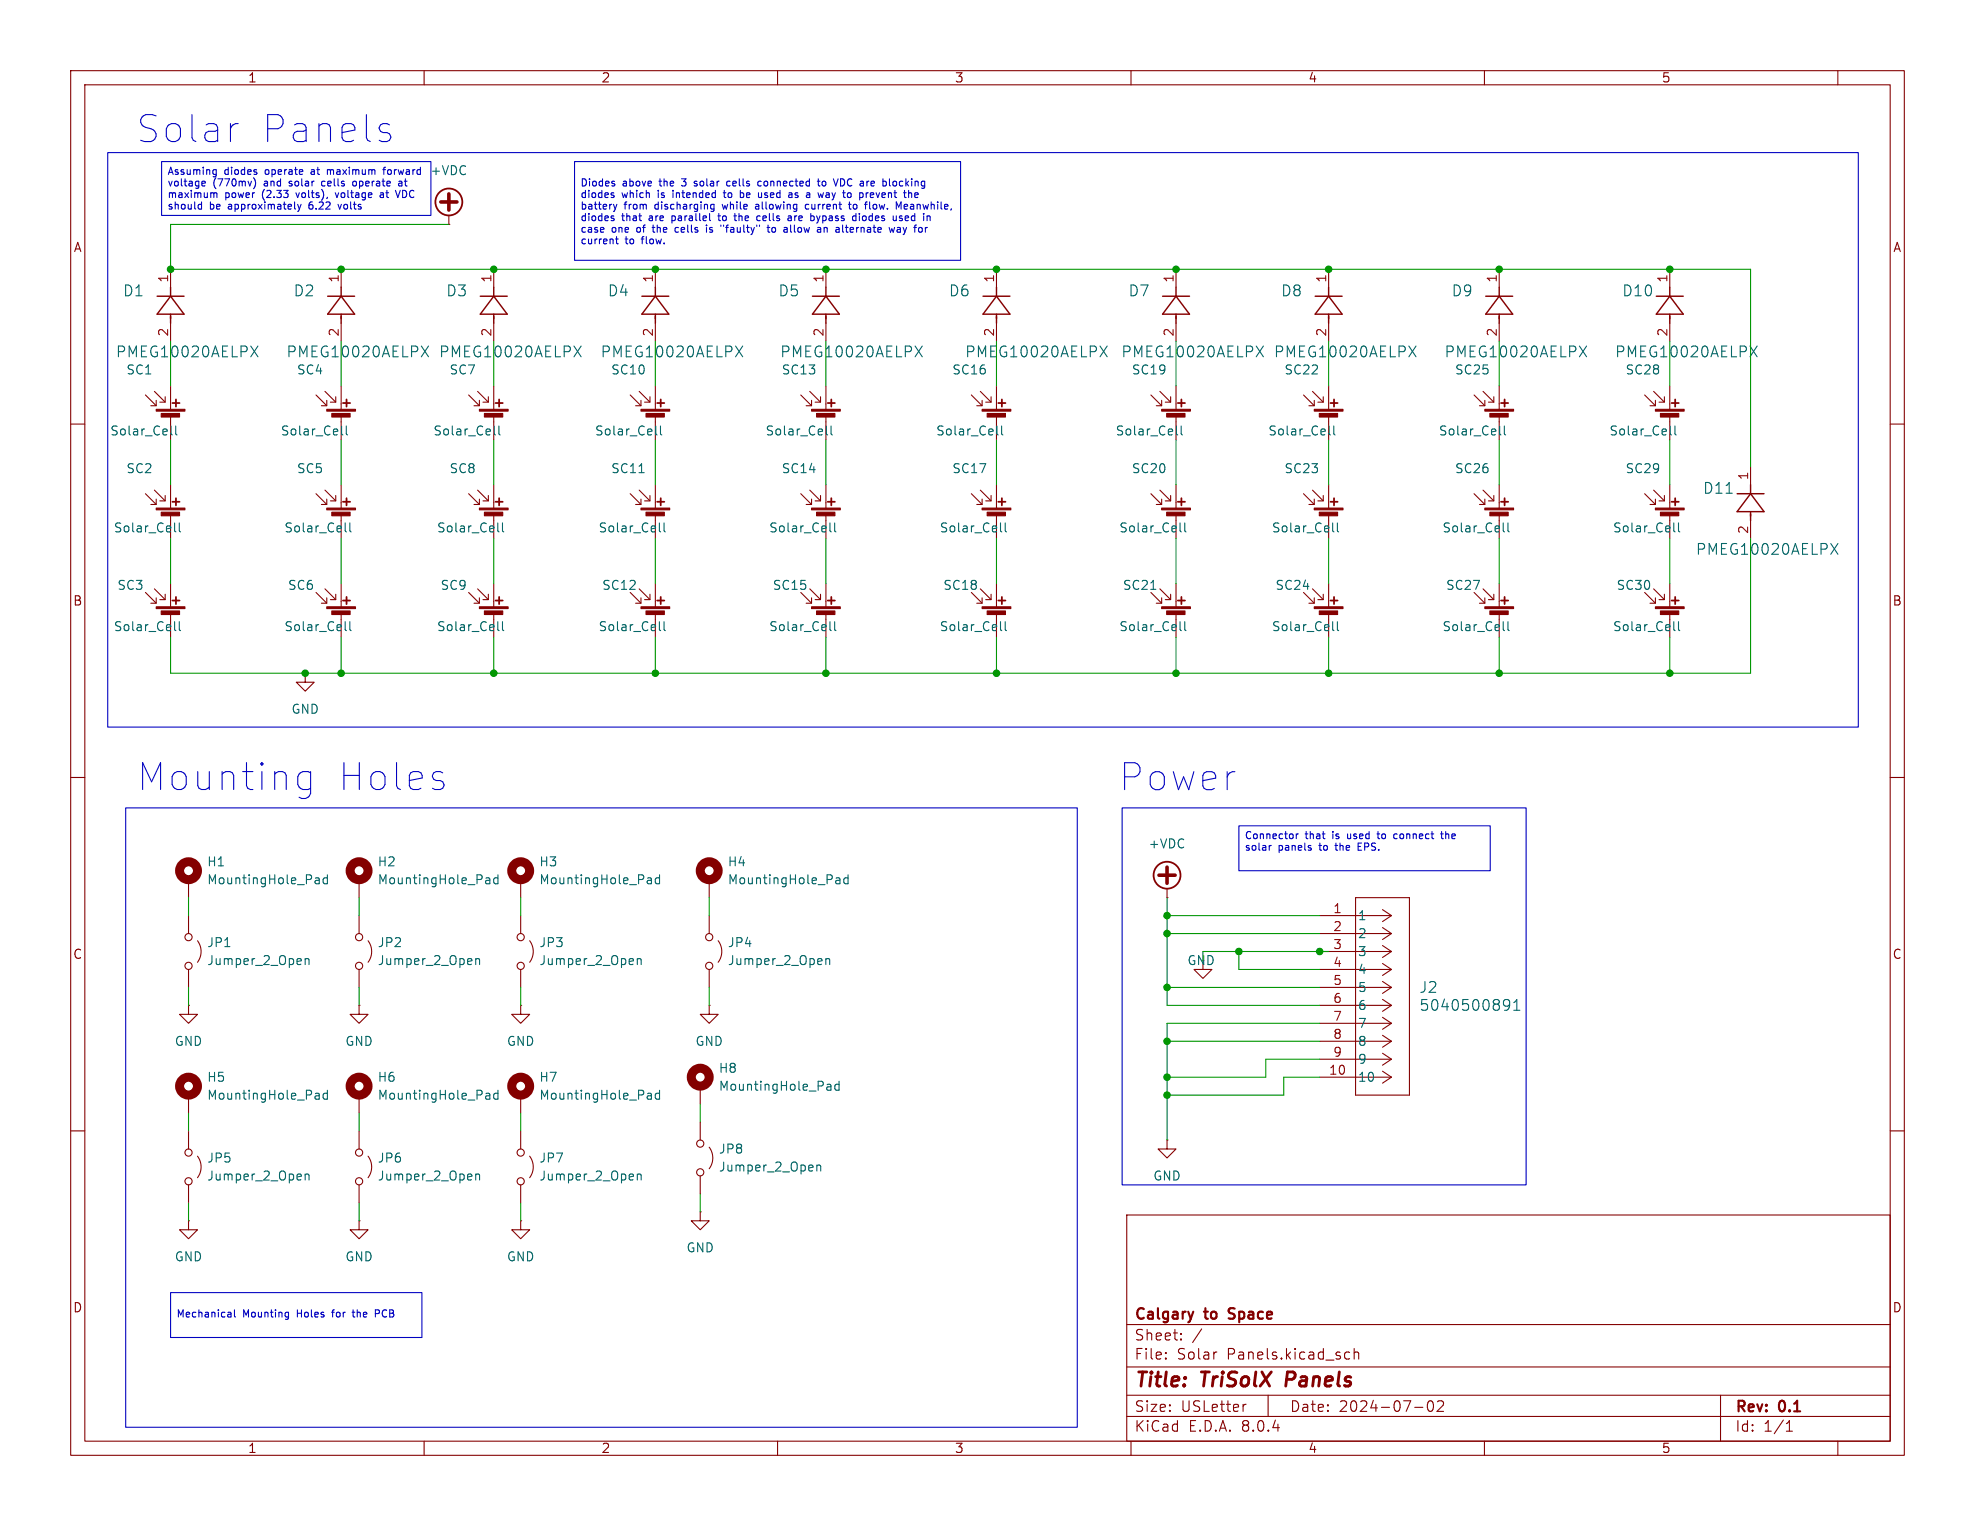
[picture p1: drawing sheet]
<svg xmlns="http://www.w3.org/2000/svg" width="279mm" height="216mm" viewBox="0 0 279 216" stroke-linecap="round" stroke-linejoin="round" font-family="sans-serif">
<g fill="none" stroke="#840000" stroke-width=".15">
<path d="M10 10h259.4v195.9h-259.4zM12 12h255.4v191.9h-255.4zM60 10v2M110 10v2M160 10v2M210 10v2M260 10v2M24.1 38.1v2.5M48.3 38.1v2.5M63.5 31.8h.1M63.5 30.5v1.3M69.8 38.1v2.5"/>
<path d="M92.7 38.1v2.5M116.8 38.1v2.5M141 38.1v2.5M166.4 38.1v2.5M188 38.1v2.5M212.1 38.1v2.5M236.2 38.1v2.5M10 60h2M20.6 55.9l1.5 1.5M21.8 55.4l1.6 1.5M22.1 56.6v.8h-.8M23.4 56.1v.8h-.8"/>
<path d="M24.1 45.7v2.6M24.1 54.6v3.3M24.1 58.9v3.3M44.7 55.9l1.5 1.5M46 55.4l1.5 1.5M46.2 56.6v.8h-.7M47.5 56.1v.8h-.8M48.3 45.7v2.6M48.3 54.6v3.3M48.3 58.9v3.3M66.3 55.9l1.5 1.5M67.6 55.4l1.5 1.5"/>
<path d="M67.8 56.6v.8h-.7M69.1 56.1v.8h-.8M69.8 45.7v2.6M69.8 54.6v3.3M69.8 58.9v3.3M89.2 55.9l1.5 1.5M90.4 55.4l1.5 1.5M90.7 56.6v.8h-.8M91.9 56.1v.8h-.7M92.7 45.7v2.6M92.7 54.6v3.3M92.7 58.9v3.3"/>
<path d="M113.3 55.9l1.5 1.5M114.6 55.4l1.5 1.5M114.8 56.6v.8h-.8M116.1 56.1v.8h-.8M116.8 45.7v2.6M116.8 54.6v3.3M116.8 58.9v3.3M137.4 55.9l1.5 1.5M138.7 55.4l1.5 1.5M138.9 56.6v.8h-.7M140.2 56.1v.8h-.8M141 45.7v2.6"/>
<path d="M141 54.6v3.3M141 58.9v3.3M162.8 55.9l1.5 1.5M164.1 55.4l1.5 1.5M164.3 56.6v.8h-.7M165.6 56.1v.8h-.8M166.4 45.7v2.6M166.4 54.6v3.3M166.4 58.9v3.3M184.4 55.9l1.5 1.5M185.7 55.4l1.5 1.5M185.9 56.6v.8h-.7"/>
<path d="M187.2 56.1v.8h-.8M188 45.7v2.6M188 54.6v3.3M188 58.9v3.3M208.5 55.9l1.6 1.5M209.8 55.4l1.5 1.5M210.1 56.6v.8h-.8M211.3 56.1v.8h-.7M212.1 45.7v2.6M212.1 54.6v3.3M212.1 58.9v3.3M232.7 55.9l1.5 1.5"/>
<path d="M233.9 55.4l1.6 1.5M234.2 56.6v.8h-.8M235.5 56.1v.8h-.8M236.2 45.7v2.6M236.2 54.6v3.3M236.2 58.9v3.3M267.4 60h2M20.6 69.9l1.5 1.5M21.8 69.3l1.6 1.6M22.1 70.6v.8h-.8M23.4 70.1v.8h-.8M24.1 68.6v3.3"/>
<path d="M24.1 72.9v.8M44.7 69.9l1.5 1.5M46 69.3l1.5 1.6M46.2 70.6v.8h-.7M47.5 70.1v.8h-.8M48.3 68.6v3.3M48.3 72.9v.8M66.3 69.9l1.5 1.5M67.6 69.3l1.5 1.6M67.8 70.6v.8h-.7M69.1 70.1v.8h-.8M69.8 68.6v3.3"/>
<path d="M69.8 72.9v.8M89.2 69.9l1.5 1.5M90.4 69.3l1.5 1.6M90.7 70.6v.8h-.8M91.9 70.1v.8h-.7M92.7 68.6v3.3M92.7 72.9v.8M113.3 69.9l1.5 1.5M114.6 69.3l1.5 1.6M114.8 70.6v.8h-.8M116.1 70.1v.8h-.8M116.8 68.6v3.3"/>
<path d="M116.8 72.9v.8M137.4 69.9l1.5 1.5M138.7 69.3l1.5 1.6M138.9 70.6v.8h-.7M140.2 70.1v.8h-.8M141 68.6v3.3M141 72.9v.8M162.8 69.9l1.5 1.5M164.1 69.3l1.5 1.6M164.3 70.6v.8h-.7M165.6 70.1v.8h-.8M166.4 68.6v3.3"/>
<path d="M166.4 72.9v.8M184.4 69.9l1.5 1.5M185.7 69.3l1.5 1.6M185.9 70.6v.8h-.7M187.2 70.1v.8h-.8M188 68.6v3.3M188 72.9v.8M208.5 69.9l1.6 1.5M209.8 69.3l1.5 1.6M210.1 70.6v.8h-.8M211.3 70.1v.8h-.7M212.1 68.6v3.3"/>
<path d="M212.1 72.9v.8M232.7 69.9l1.5 1.5M233.9 69.3l1.6 1.6M234.2 70.6v.8h-.8M235.5 70.1v.8h-.8M236.2 68.6v3.3M236.2 72.9v.8M247.6 66v2.6M247.6 73.7v2.5M20.6 83.8l1.5 1.5M21.8 83.3l1.6 1.5M22.1 84.6v.7h-.8"/>
<path d="M23.4 84.1v.7h-.8M24.1 82.6v3.3M24.1 86.9v.7M43.2 95.3v1.2h1.2l-1.2 1.3-1.3-1.3h1.3M43.2 95.3h.1M44.7 83.8l1.5 1.5M46 83.3l1.5 1.5M46.2 84.6v.7h-.7M47.5 84.1v.7h-.8M48.3 82.6v3.3M48.3 86.9v.7M66.3 83.8l1.5 1.5"/>
<path d="M67.6 83.3l1.5 1.5M67.8 84.6v.7h-.7M69.1 84.1v.7h-.8M69.8 82.6v3.3M69.8 86.9v.7M89.2 83.8l1.5 1.5M90.4 83.3l1.5 1.5M90.7 84.6v.7h-.8M91.9 84.1v.7h-.7M92.7 82.6v3.3M92.7 86.9v.7M113.3 83.8l1.5 1.5"/>
<path d="M114.6 83.3l1.5 1.5M114.8 84.6v.7h-.8M116.1 84.1v.7h-.8M116.8 82.6v3.3M116.8 86.9v.7M137.4 83.8l1.5 1.5M138.7 83.3l1.5 1.5M138.9 84.6v.7h-.7M140.2 84.1v.7h-.8M141 82.6v3.3M141 86.9v.7M162.8 83.8l1.5 1.5"/>
<path d="M164.1 83.3l1.5 1.5M164.3 84.6v.7h-.7M165.6 84.1v.7h-.8M166.4 82.6v3.3M166.4 86.9v.7M184.4 83.8l1.5 1.5M185.7 83.3l1.5 1.5M185.9 84.6v.7h-.7M187.2 84.1v.7h-.8M188 82.6v3.3M188 86.9v.7M208.5 83.8l1.6 1.5"/>
<path d="M209.8 83.3l1.5 1.5M210.1 84.6v.7h-.8M211.3 84.1v.7h-.7M212.1 82.6v3.3M212.1 86.9v.7M232.7 83.8l1.5 1.5M233.9 83.3l1.6 1.5M234.2 84.6v.7h-.8M235.5 84.1v.7h-.8M236.2 82.6v3.3M236.2 86.9v.7M10 110h2"/>
<path d="M267.4 110h2M26.7 124.5v2.5M26.7 129.5v2.6M26.7 137.2v2.5M27.9 133.1a2.54 2.54 0 0 1 0 3M50.8 124.5v2.5M50.8 129.5v2.6M50.8 137.2v2.5M52.1 133.1a2.54 2.54 0 0 1 0 3M73.7 124.5v2.5M73.7 129.5v2.6M73.7 137.2v2.5"/>
<path d="M74.9 133.1a2.54 2.54 0 0 1 0 3M100.3 124.5v2.5M100.3 129.5v2.6M100.3 137.2v2.5M101.6 133.1a2.54 2.54 0 0 1 0 3M165.1 127h.1M165.1 125.7v1.3M170.2 135.9v1.3h1.2l-1.2 1.2-1.3-1.2h1.3M186.7 139.7h10.1M186.7 137.2h10.1M186.7 134.6h10.1M186.7 132.1h10.1"/>
<path d="M186.7 129.5h10.1M191.8 127h7.6v27.9h-7.6zM195.6 138.9l1.2 .8M195.6 136.3l1.2 .9M195.6 133.8l1.2 .8M195.6 131.2l1.2 .9M195.6 128.7l1.2 .8M196.8 139.7l-1.2 .8M196.8 137.2l-1.2 .8M196.8 134.6l-1.2 .9M196.8 132.1l-1.2 .8M196.8 129.5l-1.2 .9"/>
<path d="M10 160h2M26.7 142.2v1.3h1.2l-1.2 1.3-1.3-1.3h1.3M26.7 142.2h.1M26.7 154.9v2.6M50.8 142.2v1.3h1.3l-1.3 1.3-1.3-1.3h1.3M50.8 142.2h.1M50.8 154.9v2.6M73.7 142.2v1.3h1.2l-1.2 1.3-1.3-1.3h1.3M73.7 142.2h.1M73.7 154.9v2.6M99.1 153.7v2.5M99.1 158.8v2.5"/>
<path d="M100.3 142.2v1.3h1.3l-1.3 1.3-1.2-1.3h1.2M100.3 142.2h.1M186.7 152.4h10.1M186.7 149.9h10.1M186.7 147.3h10.1M186.7 144.8h10.1M186.7 142.2h10.1M195.6 151.6l1.2 .8M195.6 149l1.2 .9M195.6 146.5l1.2 .8M195.6 143.9l1.2 .9M195.6 141.4l1.2 .8"/>
<path d="M196.8 152.4l-1.2 .8M196.8 149.9l-1.2 .8M196.8 147.3l-1.2 .9M196.8 144.8l-1.2 .8M196.8 142.2l-1.2 .9M267.4 160h2M26.7 172.7v1.3h1.2l-1.2 1.3-1.3-1.3h1.3M26.7 172.7h.1M26.7 160v2.6M26.7 167.6v2.6M27.9 163.6a2.54 2.54 0 0 1 0 3M50.8 172.7v1.3h1.3l-1.3 1.3-1.3-1.3h1.3"/>
<path d="M50.8 172.7h.1M50.8 160v2.6M50.8 167.6v2.6M52.1 163.6a2.54 2.54 0 0 1 0 3M73.7 172.7v1.3h1.2l-1.2 1.3-1.3-1.3h1.3M73.7 172.7h.1M73.7 160v2.6M73.7 167.6v2.6M74.9 163.6a2.54 2.54 0 0 1 0 3M99.1 171.5v1.2h1.2l-1.2 1.3-1.3-1.3h1.3M99.1 171.5h.1M99.1 166.4v2.5"/>
<path d="M100.3 162.3a2.54 2.54 0 0 1 0 3.1M159.4 171.9h108v32h-108zM165.1 161.3v1.3h1.3l-1.3 1.2-1.3-1.2h1.3M165.1 161.3h.1M159.4 197.4h108M159.4 193.4h108M159.4 187.4h108M164.9 192.1l.1 .1-.1 .1M164.9 192.1v.1v.1M164.9 191.4v.1M164.9 192.1v.2M164.9 191.4h.1l-.1 .1"/>
<path d="M167.1 189.4v.1v.1M167.1 189.4l-.1 .1 .1 .1M167.1 188.7v.1M167.1 189.4v.2M167.1 188.7h-.1l.1 .1M170 188l-1.3 1.9M172 191.3h.1M176.3 198.7l-.3 .1M179.4 197.4v3M190.4 191.4l.1-.1 .4 .1M190.4 192.2l.1 .1 .4-.1M191.6 191.4a.37 .37 0 0 1 .6 .1v.8"/>
<path d="M191.6 190.8v1.5M200.1 199.1h1.2M202.1 198.3a.36 .36 0 0 1 .3-.1 .36 .36 0 0 1 .3 .3 .77 .77 0 0 1-.4 1.2 .91 .91 0 0 1-.2-1.4zM203.4 198.3l.2-.1 .5 .1a.41 .41 0 0 1 0 .5l-.8 .9h.9M243.4 197.4v6.5M60 203.9v2M110 203.9v2M159.4 200.4h108M160 203.9v2M210 203.9v2M252.7 202.5h.9M252.7 201.4l.4-.4v1.5"/>
<path d="M260 203.9v2"/>
<circle cx="26.7" cy="132.6" r=".51"/>
<circle cx="26.7" cy="136.7" r=".51"/>
<circle cx="50.8" cy="132.6" r=".51"/>
<circle cx="50.8" cy="136.7" r=".51"/>
<circle cx="73.7" cy="132.6" r=".51"/>
<circle cx="73.7" cy="136.7" r=".51"/>
<circle cx="100.3" cy="132.6" r=".51"/>
<circle cx="100.3" cy="136.7" r=".51"/>
<circle cx="26.7" cy="163.1" r=".51"/>
<circle cx="26.7" cy="167.1" r=".51"/>
<circle cx="50.8" cy="167.1" r=".51"/>
<circle cx="50.8" cy="163.1" r=".51"/>
<circle cx="73.7" cy="163.1" r=".51"/>
<circle cx="73.7" cy="167.1" r=".51"/>
<circle cx="99.1" cy="165.9" r=".51"/>
<circle cx="99.1" cy="161.8" r=".51"/>
</g>
<path d="M182.1 194.1l-.2 2" fill="none" stroke="#840000" stroke-width=".4"/>
<path d="M168.8 185.6l-.3 1M173.8 186.5l.2 .1M173.9 185.2l-.1 .2 .1 .2" fill="none" stroke="#840000" stroke-width=".3"/>
<g fill="none" stroke="#840000" stroke-width="1.3">
<circle cx="26.7" cy="123.2" r="1.27"/>
<circle cx="50.8" cy="123.2" r="1.27"/>
<circle cx="73.7" cy="123.2" r="1.27"/>
<circle cx="100.3" cy="123.2" r="1.27"/>
<circle cx="26.7" cy="153.7" r="1.27"/>
<circle cx="50.8" cy="153.7" r="1.27"/>
<circle cx="73.7" cy="153.7" r="1.27"/>
<circle cx="99.1" cy="152.4" r="1.27"/>
</g>
<g fill="none" stroke="#006464" stroke-width=".15">
<path d="M35.5 49l1 1.5M36.5 49l-1 1.5M59.6 49l1 1.5M60.6 49l-1 1.5M81.2 49l1 1.5M82.2 49l-1 1.5M104.1 49l1 1.5M105.1 49l-1 1.5M129.5 49l1 1.5M130.5 49l-1 1.5M155.6 49l1 1.5M156.6 49l-1 1.5"/>
<path d="M177.7 49l1 1.5M178.7 49l-1 1.5M199.3 49l1 1.5M200.3 49l-1 1.5M223.4 49l1.1 1.5M224.5 49l-1.1 1.5M247.6 49l1 1.5M248.6 49l-1 1.5M24.2 60.3v1.1l.2 .1M24.7 74v1.1l.2 .2M24.9 60.3v1.1l.1 .1M25.4 74v1.1l.1 .2"/>
<path d="M48.3 60.3v1.1l.2 .1M48.8 74v1.1l.2 .2M49 60.3v1.1l.2 .1M49.5 74v1.1l.2 .2M69.9 60.3v1.1l.2 .1M70.4 74v1.1l.2 .2M70.6 60.3v1.1l.2 .1M71.1 74v1.1l.2 .2M90.4 66.9h.7M92.8 60.3v1.1l.2 .1M93.3 74v1.1l.2 .2M93.4 60.3v1.1l.2 .1"/>
<path d="M93.9 74v1.1l.2 .2M116.9 60.3v1.1l.2 .1M117.4 74v1.1l.2 .2M117.6 60.3v1.1l.1 .1M118.1 74v1.1l.2 .2M141 60.3v1.1l.2 .1M141.5 74v1.1l.2 .2M141.7 60.3v1.1l.2 .1M142.2 74v1.1l.2 .2M166.4 60.3v1.1l.2 .1M166.9 74v1.1l.2 .2M167.1 60.3v1.1l.2 .1"/>
<path d="M167.6 74v1.1l.2 .2M188 60.3v1.1l.2 .1M188.5 74v1.1l.2 .2M188.7 60.3v1.1l.2 .1M189.2 74v1.1l.2 .2M212.2 60.3v1.1l.1 .1M212.7 74v1.1l.1 .2M212.8 60.3v1.1l.2 .1M213.3 74v1.1l.2 .2M236.3 60.3v1.1l.2 .1M236.8 74v1.1l.2 .2M236.9 60.3v1.1l.2 .1"/>
<path d="M237.5 74v1.1l.1 .2M259 76.9l1 1.5M260 76.9l-1 1.5M24.7 88v1l.2 .2M25.4 88v1l.1 .2M48.8 88v1l.2 .2M49.5 88v1l.2 .2M70.4 88v1l.2 .2M71.1 88v1l.2 .2M93.3 88v1l.2 .2M93.9 88v1l.2 .2M117.4 88v1l.2 .2"/>
<path d="M118.1 88v1l.2 .2M141.5 88v1l.2 .2M142.2 88v1l.2 .2M162.8 83.4h.7M166.9 88v1l.2 .2M167.6 88v1l.2 .2M188.5 88v1l.2 .2M189.2 88v1l.2 .2M212.7 88v1l.1 .2M213.3 88v1l.2 .2M236.8 88v1l.2 .2M237.5 88v1l.1 .2"/>
<path d="M43.2 135.6v.9M43.2 135.7l.2-.1 .3 .1v.8M44.7 124.2h.3l.2 .2v.6M45.2 125h-.5M45.2 124.5l-.5 .1M46.3 124.3l-.3-.1-.3 .2v.4l.1 .2h.5M46.3 123.8v1.2M67.3 135.7l.2-.1 .3 .1v.8M67.3 135.6v.9M68.9 124.2h.2l.2 .2v.6M69.3 125h-.4M69.3 124.5l-.4 .1"/>
<path d="M70.4 124.3l-.3-.1-.3 .2v.4l.2 .2h.4M70.4 123.8v1.2M90.2 135.7l.1-.1 .3 .1 .1 .8M90.2 135.6v.9M91.7 124.2h.3l.2 .2v.6M92.2 125h-.5M92.2 124.5l-.5 .1M93.3 124.3l-.4-.1-.2 .2v.4l.1 .2h.5M93.3 123.8v1.2M116.8 135.7l.2-.1 .3 .1 .1 .8M116.8 135.6v.9M118.4 124.2h.2l.2 .2v.6"/>
<path d="M118.8 125h-.4M118.8 124.5l-.4 .1M120 124.3l-.4-.1-.2 .2v.4l.1 .2h.5M120 123.8v1.2M44.7 154.7h.3l.2 .2v.6M45.2 155.5h-.5M45.2 155h-.5M46.3 154.2v1.3M46.3 154.7h-.3l-.3 .2v.4l.1 .2h.5M68.9 154.7h.2l.2 .2v.6M69.3 155.5h-.4M69.3 155h-.4"/>
<path d="M70.4 154.2v1.3M70.4 154.7h-.3l-.3 .2v.4l.2 .2h.4M91.7 154.7h.3l.2 .2v.6M92.2 155.5h-.5M92.2 155h-.5M93.3 154.2v1.3M93.3 154.7h-.4l-.2 .2v.4l.1 .2h.5M117.1 153.4h.3l.2 .2v.6M117.6 154.2h-.5M117.6 153.7l-.5 .1M118.7 153.5l-.4-.1-.2 .2v.4l.1 .2h.5M118.7 153v1.2"/>
<path d="M212.8 141.5l.5-.1 .2 .2a1.01 1.01 0 0 1-.4 1.3h-.3M213.6 142.1l-.3 .3-.5-.1M214.1 142.9h.9M214.1 141.8l.5-.4v1.5M43.2 166.1v.8M43.2 166.2l.2-.1 .3 .1v.7M67.3 166.1v.8M67.3 166.2l.2-.1 .3 .1v.7M90.2 166.1v.8M90.2 166.2l.1-.1 .3 .1 .1 .7M115.6 164.8v.9M115.6 165l.1-.2 .3 .1 .1 .8"/>
</g>
<g fill="#840000" stroke="#840000" stroke-width=".15">
<path d="M164.3 57.9h4.1v.3h-4.1z"/>
<path d="M165 58.5h2.6v.5h-2.6z"/>
<path d="M185.9 71.9h4.1v.2h-4.1z"/>
<path d="M186.6 72.5h2.6v.5h-2.6z"/>
<path d="M164.3 85.9h4.1v.2h-4.1z"/>
<path d="M165 86.4h2.6v.5h-2.6z"/>
<path d="M22.1 57.9h4.1v.3h-4.1z"/>
<path d="M22.8 58.5h2.6v.5h-2.6z"/>
<path d="M164.3 71.9h4.1v.2h-4.1z"/>
<path d="M165 72.5h2.6v.5h-2.6z"/>
<path d="M138.9 57.9h4.1v.3h-4.1z"/>
<path d="M139.6 58.5h2.6v.5h-2.6z"/>
<path d="M114.8 71.9h4.1v.2h-4.1z"/>
<path d="M115.5 72.5h2.6v.5h-2.6z"/>
<path d="M90.7 71.9h4v.2h-4z"/>
<path d="M91.4 72.5h2.6v.5h-2.6z"/>
<path d="M22.1 85.9h4.1v.2h-4.1z"/>
<path d="M22.8 86.4h2.6v.5h-2.6z"/>
<path d="M22.1 71.9h4.1v.2h-4.1z"/>
<path d="M22.8 72.5h2.6v.5h-2.6z"/>
<path d="M138.9 85.9h4.1v.2h-4.1z"/>
<path d="M139.6 86.4h2.6v.5h-2.6z"/>
<path d="M138.9 71.9h4.1v.2h-4.1z"/>
<path d="M139.6 72.5h2.6v.5h-2.6z"/>
<path d="M210.1 85.9h4v.2h-4z"/>
<path d="M210.8 86.4h2.6v.5h-2.6z"/>
<path d="M114.8 85.9h4.1v.2h-4.1z"/>
<path d="M115.5 86.4h2.6v.5h-2.6z"/>
<path d="M67.8 85.9h4.1v.2h-4.1z"/>
<path d="M68.5 86.4h2.6v.5h-2.6z"/>
<path d="M46.2 85.9h4.1v.2h-4.1z"/>
<path d="M46.9 86.4h2.6v.5h-2.6z"/>
<path d="M67.8 57.9h4.1v.3h-4.1z"/>
<path d="M68.5 58.5h2.6v.5h-2.6z"/>
<path d="M46.2 57.9h4.1v.3h-4.1z"/>
<path d="M46.9 58.5h2.6v.5h-2.6z"/>
<path d="M67.8 71.9h4.1v.2h-4.1z"/>
<path d="M68.5 72.5h2.6v.5h-2.6z"/>
<path d="M46.2 71.9h4.1v.2h-4.1z"/>
<path d="M46.9 72.5h2.6v.5h-2.6z"/>
<path d="M114.8 57.9h4.1v.3h-4.1z"/>
<path d="M115.5 58.5h2.6v.5h-2.6z"/>
<path d="M90.7 85.9h4v.2h-4z"/>
<path d="M91.4 86.4h2.6v.5h-2.6z"/>
<path d="M90.7 57.9h4v.3h-4z"/>
<path d="M91.4 58.5h2.6v.5h-2.6z"/>
<path d="M210.1 71.9h4v.2h-4z"/>
<path d="M210.8 72.5h2.6v.5h-2.6z"/>
<path d="M234.2 85.9h4.1v.2h-4.1z"/>
<path d="M234.9 86.4h2.6v.5h-2.6z"/>
<path d="M234.2 57.9h4.1v.3h-4.1z"/>
<path d="M234.9 58.5h2.6v.5h-2.6z"/>
<path d="M210.1 57.9h4v.3h-4z"/>
<path d="M210.8 58.5h2.6v.5h-2.6z"/>
<path d="M234.2 71.9h4.1v.2h-4.1z"/>
<path d="M234.9 72.5h2.6v.5h-2.6z"/>
<path d="M185.9 85.9h4.1v.2h-4.1z"/>
<path d="M186.6 86.4h2.6v.5h-2.6z"/>
<path d="M185.9 57.9h4.1v.3h-4.1z"/>
<path d="M186.6 58.5h2.6v.5h-2.6z"/>
</g>
<g fill="none" stroke="#840000" stroke-width=".25">
<path d="M24.4 57h1M24.9 56.5v1M48.5 57h1M49 56.5v1M70.1 57h1M70.6 56.5v1M93 57h1M93.5 56.5v1M117.1 57h1M117.6 56.5v1M141.2 57h1M141.7 56.5v1"/>
<path d="M166.6 57h1M167.1 56.5v1M188.2 57h1M188.7 56.5v1M212.3 57h1.1M212.9 56.5v1M236.5 57h1M237 56.5v1M24.4 71h1M24.9 70.5v1M48.5 71h1M49 70.5v1"/>
<path d="M70.1 71h1M70.6 70.5v1M93 71h1M93.5 70.5v1M117.1 71h1M117.6 70.5v1M141.2 71h1M141.7 70.5v1M166.6 71h1M167.1 70.5v1M188.2 71h1M188.7 70.5v1"/>
<path d="M212.3 71h1.1M212.9 70.5v1M236.5 71h1M237 70.5v1M24.4 85h1M24.9 84.5v1M48.5 85h1M49 84.5v1M70.1 85h1M70.6 84.5v1M93 85h1M93.5 84.5v1"/>
<path d="M117.1 85h1M117.6 84.5v1M141.2 85h1M141.7 84.5v1M166.6 85h1M167.1 84.5v1M188.2 85h1M188.7 84.5v1M212.3 85h1.1M212.9 84.5v1M236.5 85h1M237 84.5v1"/>
<circle cx="63.5" cy="28.6" r="1.9"/>
<circle cx="165.1" cy="123.8" r="1.9"/>
</g>
<g fill="none" stroke="#840000" stroke-width=".2">
<path d="M22.2 41.9h3.8M24.1 41.9l1.9 2.6h-3.8zM24.1 40.6v1.3M24.1 44.5v1.2M46.4 41.9h3.8M48.3 41.9l1.9 2.6h-3.8zM48.3 40.6v1.3M48.3 44.5v1.2M67.9 41.9h3.9M69.8 41.9l2 2.6h-3.9zM69.8 40.6v1.3M69.8 44.5v1.2"/>
<path d="M90.8 41.9h3.8M92.7 41.9l1.9 2.6h-3.8zM92.7 40.6v1.3M92.7 44.5v1.2M114.9 41.9h3.8M116.8 41.9l1.9 2.6h-3.8zM116.8 40.6v1.3M116.8 44.5v1.2M139.1 41.9h3.8M141 41.9l1.9 2.6h-3.8zM141 40.6v1.3M141 44.5v1.2"/>
<path d="M164.5 41.9h3.8M166.4 41.9l1.9 2.6h-3.8zM166.4 40.6v1.3M166.4 44.5v1.2M186.1 41.9h3.8M188 40.6v1.3M188 44.5v1.2M188 41.9l1.9 2.6h-3.8zM210.2 41.9h3.8M212.1 41.9l1.9 2.6h-3.8zM212.1 40.6v1.3M212.1 44.5v1.2"/>
<path d="M234.3 41.9h3.8M236.2 41.9l1.9 2.6h-3.8zM236.2 40.6v1.3M236.2 44.5v1.2M245.7 69.9h3.9M247.6 68.6v1.3M247.6 72.4v1.3M247.6 69.9l2 2.5h-3.9z"/>
</g>
<path d="M62.4 28.6h2.2M63.5 27.4v2.3M164 123.8h2.2M165.1 122.7v2.3" fill="none" stroke="#840000" stroke-width=".51"/>
<g fill="none" stroke="#0000c2" stroke-width=".15">
<path d="M33.3 17.5h.4M54.2 17.5h.5l.4 .2M54.2 18.8h.5l.4 .1 .2 .6-.2 .3-.4 .2h-.7M15.2 21.6h247.7v81.3h-247.7zM22.9 22.9h38.1v7.6h-38.1zM28.1 29.5h.4M28.1 29h.4M28.5 28.6v1M28.6 26.3h.4M29 25.9l-.4 .1M30.2 24.6h.4M30.2 24h.4"/>
<path d="M30.3 27.4v.5M30.5 25.2h.1M30.6 24v.8l-.2 .2h-.2M30.7 27.4v.5M36.1 25.6v.7l-.2 .4M40.9 26.3h.1M40.9 25.8v.1M41.7 29.5l.1 .1M41.9 27.3l.2 .6M42.1 28.9l.2 .7M42.3 29.6l-.2 .3M42.6 28.9l-.3 .7"/>
<path d="M43.7 29l.1 .5M44 24.3v.3M45.5 26.8h.1M45.9 25.6l-.3 .1-.1 .1v.4l.4 .1M46.3 24v.7M46.6 24l-.3 .1M47.4 27.3l.3 .6 .2-.6M47.8 28.9l.3 .7 .2-.7M50.4 25.8l-.2-.2-.2 .1-.1 .1 .1 .5h.2l.2-.2M54.2 24h.3M54.3 27.4v.5M54.3 27.5l-.4 .1-.1 .1 .1 .2h.4"/>
<path d="M54.5 23.7l-.2 .1v.9M56.4 25.7h.4l.1 .6M56.6 26.9l-.3 1M56.9 25.9h-.4l-.1 .2 .1 .2h.4M81.3 22.9h54.6v13.9h-54.6zM86.6 27.6l.2 .1 .1 .1-.2 .1h-.2M86.6 30.9h.2l.1 .2-.2 .1h-.2M86.6 27.3h.2M86.8 28.9l.2 .7M86.8 26l.2 .1-.2 .2M86.8 25.6l.1 .1M87 29.6l-.2 .3"/>
<path d="M87.1 33.8h.4M87.2 33.5v.8l.3 .2M87.3 28.9l-.3 .7M92.3 32.2h.3M95.1 30.5v1.1M95.1 31.2h.1M95.2 27.3v.6M95.5 32.4v.4l.4 .1M96.4 25.3h.6M96.4 26.2l.2 .1M98.2 26.3h.3M98.5 25.6l-.3 .2 .1 .1 .2 .1"/>
<path d="M99.9 32.2v.7M100.4 32.8l.1 .1M100.4 32.4l.1 .1M100.4 31.2h.1M100.5 32.2h-.1M101 29l-.3-.1-.2 .2 .1 .4h.4M101 28.9v.8l-.2 .2h-.2M101.5 30.5h.4M101.7 30.2v.9l.2 .1M102.2 28.9l.2 .7M102.3 27.3h.4M102.5 26.9v.9l.2 .1"/>
<path d="M102.7 32.2h.3M102.8 32v.9M103.3 25.7l-.3-.1-.2 .2 .1 .5h.4M103.8 30.5h.4M104 31.1l.2 .1M104.7 27.3h.3l.2 .2-.1 .4h-.4M107.2 28.9l-.3 .1M107.3 29.2h-.3l-.1 .1v.2l.4 .1M107.5 31.2h-.2M107.7 25.7l-.3-.1-.2 .2 .1 .5h.4M107.7 27.3v.6M107.7 27.9h-.1"/>
<path d="M108.5 32.2h.4M108.7 31.8v.9l.2 .2M109.6 32.2h-.2l-.2 .2v.4l.2 .1 .2-.1M111.5 31.2h.4M111.8 31.8v.9l.2 .2M111.9 27.3l.1 .1v.5M111.9 30.8l-.4 .1M111.9 30.7v.5M112 27.9h-.1M112 27.5l-.1 .1M112.4 30.5v.7M112.5 27.9h.3"/>
<path d="M112.6 27.3l-.1 .1 .1 .2M114.4 29l-.3-.1-.2 .2 .1 .4h.4M114.7 30.2v1M115.5 30.5l.3 .7M115.6 25.6h.4M115.8 25.3v.9l.2 .1M115.8 31.2l-.3 .4M116 30.5l-.2 .7M116.6 32.2v.7M116.7 25.7l-.2-.1-.2 .2 .1 .5h.3M117 27.3h.2l.1 .1M117 32.3v.6"/>
<path d="M117.3 27.9h-.3M117.3 27.5l-.3 .1M119.2 31.8v.9M119.3 25.3h-.4v1h.4M119.3 26.9v.9M119.7 31.8v.9l.3 .2M120.2 28.6v.8l.2 .2M120.7 29.1v.3l.2 .2M120.9 28.9l-.1 .1M121.6 30.5v.7M122.2 30.5l-.2 .2v.3l.2 .2M123 28.6v.8l.2 .2"/>
<path d="M123.2 27.9h.4M123.2 27.3h.3l.1 .2-.5 .1M126.6 32.2l-.2 .7M126.7 25.7l-.2-.1-.2 .2 .1 .4 .1 .1h.2M126.9 32.2h.4l.1 .7M127.1 29.3l.4-.7v1M127.4 32.4l-.4 .1-.1 .1 .1 .3 .4-.1M127.6 30.6l-.2-.1-.2 .2 .1 .1 .3 .1v.3h-.4M127.8 32.2l.2 .7M127.9 33.1l-.1 .1M127.9 29.1l.1 .4 .2 .1M128.1 30.6v.5l.1 .1"/>
<path d="M128.4 29.2h-.5M128.5 30.8l-.4 .1M129.4 27.4l.1 .5h.3M129.4 32v.9M129.9 27.5l-.5 .1M17.8 114.3h134.6v87.6h-134.6zM42.5 111.5l.4 .2h.7l.3-.2M42.5 109.3l.4-.1h.7l.3 .1M43.9 109.2v3a1.03 1.03 0 0 1-1.2 .8M158.7 114.3h57.2v53.3h-57.2zM175.3 116.8h35.5v6.4h-35.5zM179.8 119.6l-.2 .2"/>
<path d="M183.4 118v.7M183.7 118l-.3 .2M188.8 119.6h.4M190.6 118l.1 .6M192.1 119.8h.4M192.1 119.3v1h.5M194.8 118h.4M194.9 117.6v.9l.3 .2M197.2 118.6l.2 .1 .3-.1M197.7 118h-.3l-.2 .1M203.8 118h.4M203.9 117.6v.9l.3 .2"/>
<path d="M204.5 117.6v1.1M204.7 118l-.2 .1M185.5 120v.2M24.1 182.9h35.6v6.3h-35.6zM32.3 185.7h.2l.2 .1v.5M32.7 186.3h-.4M32.7 185.9h-.4M33.2 185.3v.9l.1 .1M40.5 185.7h.3M40.8 186.3h-.3M40.8 185.7v.8l-.2 .2M46.9 185.7h.4"/>
<path d="M49.8 185.7h.4M50 185.3v.9l.2 .1M53.7 185.5l-.2-.2h-.4v1M53.7 185.7l-.2 .2h-.4"/>
</g>
<g fill="none" stroke="#009600" stroke-width=".15">
<path d="M63.5 31.8h-39.4v6.3h223.5v27.9M24.1 48.3v6.3M48.3 48.3v6.3M69.8 48.3v6.3M92.7 48.3v6.3M116.8 48.3v6.3M141 48.3v6.3M166.4 48.3v6.3M188 48.3v6.3M212.1 48.3v6.3M236.2 48.3v6.3M24.1 62.2v6.4"/>
<path d="M24.1 76.2v6.4M48.3 62.2v6.4M48.3 76.2v6.4M69.8 62.2v6.4M69.8 76.2v6.4M92.7 62.2v6.4M92.7 76.2v6.4M116.8 62.2v6.4M116.8 76.2v6.4M141 62.2v6.4M141 76.2v6.4M166.4 62.2v6.4"/>
<path d="M166.4 76.2v6.4M188 62.2v6.4M188 76.2v6.4M212.1 62.2v6.4M212.1 76.2v6.4M236.2 62.2v6.4M236.2 76.2v6.4M247.6 76.2v19.1h-223.5v-5.1M48.3 90.2v5.1M69.8 90.2v5.1M92.7 90.2v5.1M116.8 90.2v5.1"/>
<path d="M141 90.2v5.1M166.4 90.2v5.1M188 90.2v5.1M212.1 90.2v5.1M236.2 90.2v5.1M26.7 127v2.5M26.7 139.7v2.5M50.8 127v2.5M50.8 139.7v2.5M73.7 127v2.5M73.7 139.7v2.5M100.3 127v2.5"/>
<path d="M100.3 139.7v2.5M165.1 129.5h21.6M165.1 127v15.2h21.6M165.1 132.1h21.6M165.1 139.7h21.6M175.3 134.6v2.6h11.4M188 134.6h-17.8v1.3M26.7 157.5v2.5M50.8 157.5v2.5M73.7 157.5v2.5M99.1 156.2v2.6M165.1 147.3h21.6"/>
<path d="M186.7 144.8h-21.6v16.5M186.7 149.9h-7.6v2.5h-14M186.7 152.4h-5.1v2.5h-16.5M26.7 170.2v2.5M50.8 170.2v2.5M73.7 170.2v2.5M99.1 168.9v2.6"/>
</g>
<g fill="#009600" stroke="#009600" stroke-width=".15">
<circle cx="186.7" cy="134.6" r=".46"/>
<circle cx="43.2" cy="95.3" r=".46"/>
<circle cx="69.8" cy="95.3" r=".46"/>
<circle cx="92.7" cy="95.3" r=".46"/>
<circle cx="116.8" cy="95.3" r=".46"/>
<circle cx="48.3" cy="95.3" r=".46"/>
<circle cx="141" cy="38.1" r=".46"/>
<circle cx="92.7" cy="38.1" r=".46"/>
<circle cx="69.8" cy="38.1" r=".46"/>
<circle cx="48.3" cy="38.1" r=".46"/>
<circle cx="116.8" cy="38.1" r=".46"/>
<circle cx="24.1" cy="38.1" r=".46"/>
<circle cx="236.2" cy="38.1" r=".46"/>
<circle cx="236.2" cy="95.3" r=".46"/>
<circle cx="212.1" cy="95.3" r=".46"/>
<circle cx="212.1" cy="38.1" r=".46"/>
<circle cx="166.4" cy="95.3" r=".46"/>
<circle cx="141" cy="95.3" r=".46"/>
<circle cx="166.4" cy="38.1" r=".46"/>
<circle cx="188" cy="38.1" r=".46"/>
<circle cx="188" cy="95.3" r=".46"/>
<circle cx="165.1" cy="147.3" r=".46"/>
<circle cx="165.1" cy="139.7" r=".46"/>
<circle cx="175.3" cy="134.6" r=".46"/>
<circle cx="165.1" cy="132.1" r=".46"/>
<circle cx="165.1" cy="152.4" r=".46"/>
<circle cx="165.1" cy="154.9" r=".46"/>
<circle cx="165.1" cy="129.5" r=".46"/>
</g>
<g font-size="5.3" fill="#0000c2">
<text x="19.3" y="20.4">Solar</text>
<text x="36.8" y="20.4">Panels</text>
<text x="19.4" y="112.1">Mounting</text>
<text x="47.6" y="112.1">Holes</text>
<text x="158.3" y="112.1">Power</text>
</g>
<g font-size="2.8" fill="#840000">
<text x="160.4" y="196.8">Title:</text>
<text x="170.1" y="196.8">TriSolX</text>
<text x="182.8" y="196.8">Panels</text>
</g>
<g font-size="2.1" fill="#006464">
<text x="17.3" y="42.1">D1</text>
<text x="41.5" y="42.1">D2</text>
<text x="63" y="42.1">D3</text>
<text x="85.9" y="42.1">D4</text>
<text x="110" y="42.1">D5</text>
<text x="134.2" y="42.1">D6</text>
<text x="159.6" y="42.1">D7</text>
<text x="181.2" y="42.1">D8</text>
<text x="205.3" y="42.1">D9</text>
<text x="229.4" y="42.1">D10</text>
<text x="16.3" y="50.8">PMEG10020AELPX</text>
<text x="40.4" y="50.8">PMEG10020AELPX</text>
<text x="62" y="50.8">PMEG10020AELPX</text>
<text x="84.9" y="50.8">PMEG10020AELPX</text>
<text x="110.3" y="50.8">PMEG10020AELPX</text>
<text x="136.5" y="50.8">PMEG10020AELPX</text>
<text x="158.6" y="50.8">PMEG10020AELPX</text>
<text x="180.1" y="50.8">PMEG10020AELPX</text>
<text x="204.3" y="50.8">PMEG10020AELPX</text>
<text x="228.4" y="50.8">PMEG10020AELPX</text>
<text x="240.8" y="70.1">D11</text>
<text x="239.8" y="78.7">PMEG10020AELPX</text>
<text x="200.7" y="140.7">J2</text>
<text x="200.7" y="143.2">5040500891</text>
</g>
<g font-size="2.1" fill="#840000">
<text x="160.4" y="189.9">Sheet:</text>
<text x="160.4" y="187.1">Calgary</text>
<text x="170.6" y="187.1">to</text>
<text x="174.5" y="187.1">Space</text>
<text x="160.4" y="192.6">File:</text>
<text x="166.5" y="192.6">Solar</text>
<text x="173.6" y="192.6">Panels.kicad_sch</text>
<text x="160.4" y="202.8">KiCad</text>
<text x="160.4" y="200">Size:</text>
<text x="167.1" y="200">USLetter</text>
<text x="168.1" y="202.8">E.D.A.</text>
<text x="175.7" y="202.8">8.0.4</text>
<text x="182.4" y="200">Date:</text>
<text x="189.4" y="200">2024-07-02</text>
<text x="245.4" y="200.2">Rev:</text>
<text x="245.4" y="202.8">Id:</text>
<text x="249.5" y="202.8">1/1</text>
<text x="251.8" y="200.2">0.1</text>
</g>
<g font-size="1.8" fill="#840000">
<text x="35" y="11.9">1</text>
<text x="85" y="11.9">2</text>
<text x="135" y="11.9">3</text>
<text x="185" y="11.9">4</text>
<text x="235" y="11.9">5</text>
<text x="10.3" y="35.9">A</text>
<text x="267.7" y="35.9">A</text>
<text x="10.3" y="85.9">B</text>
<text x="267.7" y="85.9">B</text>
<text x="10.3" y="135.9">C</text>
<text x="267.7" y="135.9">C</text>
<text x="10.3" y="185.9">D</text>
<text x="267.7" y="185.9">D</text>
<text x="35" y="205.8">1</text>
<text x="85" y="205.8">2</text>
<text x="135" y="205.8">3</text>
<text x="185" y="205.8">4</text>
<text x="235" y="205.8">5</text>
</g>
<g font-size="1.8" fill="#006464">
<text x="60.8" y="25">+VDC</text>
<text x="17.8" y="53.2">SC1</text>
<text x="41.9" y="53.2">SC4</text>
<text x="63.5" y="53.2">SC7</text>
<text x="86.4" y="53.2">SC10</text>
<text x="110.5" y="53.2">SC13</text>
<text x="134.6" y="53.2">SC16</text>
<text x="160" y="53.2">SC19</text>
<text x="181.6" y="53.2">SC22</text>
<text x="205.7" y="53.2">SC25</text>
<text x="229.9" y="53.2">SC28</text>
<text x="15.5" y="61.8">Solar_Cell</text>
<text x="39.6" y="61.8">Solar_Cell</text>
<text x="61.2" y="61.8">Solar_Cell</text>
<text x="84.1" y="61.8">Solar_Cell</text>
<text x="108.2" y="61.8">Solar_Cell</text>
<text x="132.3" y="61.8">Solar_Cell</text>
<text x="157.7" y="61.8">Solar_Cell</text>
<text x="179.3" y="61.8">Solar_Cell</text>
<text x="203.5" y="61.8">Solar_Cell</text>
<text x="227.6" y="61.8">Solar_Cell</text>
<text x="17.8" y="67.2">SC2</text>
<text x="41.9" y="67.2">SC5</text>
<text x="63.5" y="67.2">SC8</text>
<text x="86.4" y="67.2">SC11</text>
<text x="110.5" y="67.2">SC14</text>
<text x="134.6" y="67.2">SC17</text>
<text x="160" y="67.2">SC20</text>
<text x="181.6" y="67.2">SC23</text>
<text x="205.7" y="67.2">SC26</text>
<text x="229.9" y="67.2">SC29</text>
<text x="16" y="75.5">Solar_Cell</text>
<text x="40.1" y="75.5">Solar_Cell</text>
<text x="61.7" y="75.5">Solar_Cell</text>
<text x="84.6" y="75.5">Solar_Cell</text>
<text x="108.7" y="75.5">Solar_Cell</text>
<text x="132.9" y="75.5">Solar_Cell</text>
<text x="158.3" y="75.5">Solar_Cell</text>
<text x="179.8" y="75.5">Solar_Cell</text>
<text x="204" y="75.5">Solar_Cell</text>
<text x="228.1" y="75.5">Solar_Cell</text>
<text x="16.5" y="83.7">SC3</text>
<text x="40.6" y="83.7">SC6</text>
<text x="62.2" y="83.7">SC9</text>
<text x="85.1" y="83.7">SC12</text>
<text x="109.2" y="83.7">SC15</text>
<text x="133.4" y="83.7">SC18</text>
<text x="158.8" y="83.7">SC21</text>
<text x="180.3" y="83.7">SC24</text>
<text x="204.5" y="83.7">SC27</text>
<text x="228.6" y="83.7">SC30</text>
<text x="16" y="89.5">Solar_Cell</text>
<text x="40.1" y="89.5">Solar_Cell</text>
<text x="61.7" y="89.5">Solar_Cell</text>
<text x="84.6" y="89.5">Solar_Cell</text>
<text x="108.7" y="89.5">Solar_Cell</text>
<text x="132.9" y="89.5">Solar_Cell</text>
<text x="158.3" y="89.5">Solar_Cell</text>
<text x="179.8" y="89.5">Solar_Cell</text>
<text x="204" y="89.5">Solar_Cell</text>
<text x="228.1" y="89.5">Solar_Cell</text>
<text x="41.1" y="101.2">GND</text>
<text x="29.2" y="122.8">H1</text>
<text x="29.2" y="125.3">MountingHole_Pad</text>
<text x="53.3" y="122.8">H2</text>
<text x="53.3" y="125.3">MountingHole_Pad</text>
<text x="76.2" y="122.8">H3</text>
<text x="76.2" y="125.3">MountingHole_Pad</text>
<text x="102.9" y="122.8">H4</text>
<text x="102.9" y="125.3">MountingHole_Pad</text>
<text x="162.4" y="120.2">+VDC</text>
<text x="192" y="130.4">1</text>
<text x="29.2" y="134.2">JP1</text>
<text x="29.2" y="136.8">Jumper_2_Open</text>
<text x="53.3" y="134.2">JP2</text>
<text x="53.3" y="136.8">Jumper_2_Open</text>
<text x="76.2" y="134.2">JP3</text>
<text x="76.2" y="136.8">Jumper_2_Open</text>
<text x="102.9" y="134.2">JP4</text>
<text x="102.9" y="136.8">Jumper_2_Open</text>
<text x="167.9" y="136.8">GND</text>
<text x="192" y="132.9">2</text>
<text x="192" y="135.5">3</text>
<text x="192" y="138">4</text>
<text x="192" y="140.6">5</text>
<text x="192" y="143.1">6</text>
<text x="24.6" y="148.2">GND</text>
<text x="48.8" y="148.2">GND</text>
<text x="71.6" y="148.2">GND</text>
<text x="98.3" y="148.2">GND</text>
<text x="192" y="145.6">7</text>
<text x="192" y="148.2">8</text>
<text x="29.2" y="153.3">H5</text>
<text x="29.2" y="155.8">MountingHole_Pad</text>
<text x="53.3" y="153.3">H6</text>
<text x="53.3" y="155.8">MountingHole_Pad</text>
<text x="76.2" y="153.3">H7</text>
<text x="76.2" y="155.8">MountingHole_Pad</text>
<text x="101.6" y="152">H8</text>
<text x="101.6" y="154.5">MountingHole_Pad</text>
<text x="192" y="153.3">10</text>
<text x="192" y="150.7">9</text>
<text x="29.2" y="164.7">JP5</text>
<text x="29.2" y="167.2">Jumper_2_Open</text>
<text x="53.3" y="164.7">JP6</text>
<text x="53.3" y="167.2">Jumper_2_Open</text>
<text x="76.2" y="164.7">JP7</text>
<text x="76.2" y="167.2">Jumper_2_Open</text>
<text x="101.6" y="163.4">JP8</text>
<text x="101.6" y="166">Jumper_2_Open</text>
<text x="163.1" y="167.2">GND</text>
<text x="24.6" y="178.7">GND</text>
<text x="48.8" y="178.7">GND</text>
<text x="71.6" y="178.7">GND</text>
<text x="97" y="177.4">GND</text>
</g>
<g font-size="1.8" fill="#a90000">
<text x="23.9" y="40.1" transform="rotate(-90 23.9 40.1)">1</text>
<text x="48" y="40.1" transform="rotate(-90 48 40.1)">1</text>
<text x="69.6" y="40.1" transform="rotate(-90 69.6 40.1)">1</text>
<text x="92.5" y="40.1" transform="rotate(-90 92.5 40.1)">1</text>
<text x="116.6" y="40.1" transform="rotate(-90 116.6 40.1)">1</text>
<text x="140.7" y="40.1" transform="rotate(-90 140.7 40.1)">1</text>
<text x="166.1" y="40.1" transform="rotate(-90 166.1 40.1)">1</text>
<text x="187.7" y="40.1" transform="rotate(-90 187.7 40.1)">1</text>
<text x="211.8" y="40.1" transform="rotate(-90 211.8 40.1)">1</text>
<text x="236" y="40.1" transform="rotate(-90 236 40.1)">1</text>
<text x="23.9" y="47.7" transform="rotate(-90 23.9 47.7)">2</text>
<text x="48" y="47.7" transform="rotate(-90 48 47.7)">2</text>
<text x="69.6" y="47.7" transform="rotate(-90 69.6 47.7)">2</text>
<text x="92.5" y="47.7" transform="rotate(-90 92.5 47.7)">2</text>
<text x="116.6" y="47.7" transform="rotate(-90 116.6 47.7)">2</text>
<text x="140.7" y="47.7" transform="rotate(-90 140.7 47.7)">2</text>
<text x="166.1" y="47.7" transform="rotate(-90 166.1 47.7)">2</text>
<text x="187.7" y="47.7" transform="rotate(-90 187.7 47.7)">2</text>
<text x="211.8" y="47.7" transform="rotate(-90 211.8 47.7)">2</text>
<text x="236" y="47.7" transform="rotate(-90 236 47.7)">2</text>
<text x="247.4" y="68" transform="rotate(-90 247.4 68)">1</text>
<text x="247.4" y="75.6" transform="rotate(-90 247.4 75.6)">2</text>
<text x="188.5" y="129.3">1</text>
<text x="188.5" y="131.8">2</text>
<text x="188.5" y="134.4">3</text>
<text x="188.5" y="136.9">4</text>
<text x="188.5" y="139.4">5</text>
<text x="188.5" y="142">6</text>
<text x="188.5" y="144.5">7</text>
<text x="188.5" y="147.1">8</text>
<text x="188.5" y="149.6">9</text>
<text x="187.9" y="152.1">10</text>
</g>
<g font-size="1.4" fill="#0000c2">
<text x="23.6" y="25.1">Assuming</text>
<text x="23.6" y="26.7">voltage</text>
<text x="23.6" y="28.4">maximum</text>
<text x="30.2" y="26.7">(770mv)</text>
<text x="31.8" y="25.1">diodes</text>
<text x="31.9" y="28.4">power</text>
<text x="37.3" y="28.4">(2.33</text>
<text x="37.6" y="26.7">and</text>
<text x="37.7" y="25.1">operate</text>
<text x="41.4" y="26.7">solar</text>
<text x="42.4" y="28.4">volts),</text>
<text x="44.5" y="25.1">at</text>
<text x="46.2" y="26.7">cells</text>
<text x="47" y="25.1">maximum</text>
<text x="48.2" y="28.4">voltage</text>
<text x="50.9" y="26.7">operate</text>
<text x="54.7" y="28.4">at</text>
<text x="55.2" y="25.1">forward</text>
<text x="57.3" y="28.4">VDC</text>
<text x="57.6" y="26.7">at</text>
<text x="82" y="26.7">Diodes</text>
<text x="82" y="28.4">diodes</text>
<text x="88" y="28.4">which</text>
<text x="88.1" y="26.7">above</text>
<text x="93.3" y="28.4">is</text>
<text x="93.5" y="26.7">the</text>
<text x="95.6" y="28.4">intended</text>
<text x="96.9" y="26.7">3</text>
<text x="98.9" y="26.7">solar</text>
<text x="103.1" y="28.4">to</text>
<text x="103.8" y="26.7">cells</text>
<text x="105.7" y="28.4">be</text>
<text x="108.4" y="26.7">connected</text>
<text x="108.5" y="28.4">used</text>
<text x="113" y="28.4">as</text>
<text x="115.8" y="28.4">a</text>
<text x="117.2" y="26.7">to</text>
<text x="117.8" y="28.4">way</text>
<text x="119.7" y="26.7">VDC are</text>
<text x="121.5" y="28.4">to</text>
<text x="124.1" y="28.4">prevent</text>
<text x="127.1" y="26.7">blocking</text>
<text x="130.7" y="28.4">the</text>
<text x="23.6" y="30">should</text>
<text x="29.7" y="30">be</text>
<text x="32.5" y="30">approximately</text>
<text x="44.2" y="30">6.22</text>
<text x="48.6" y="30">volts</text>
<text x="82" y="30">battery</text>
<text x="82" y="31.6">diodes</text>
<text x="82" y="33.3">case</text>
<text x="82" y="34.9">current</text>
<text x="86.6" y="33.3">one</text>
<text x="88" y="31.6">that</text>
<text x="88.3" y="30">from</text>
<text x="88.5" y="34.9">to</text>
<text x="90.3" y="33.3">of</text>
<text x="91" y="34.9">flow.</text>
<text x="92" y="31.6">are</text>
<text x="92.8" y="33.3">the</text>
<text x="92.9" y="30">discharging</text>
<text x="95.5" y="31.6">parallel</text>
<text x="96.2" y="33.3">cells</text>
<text x="100.9" y="33.3">is</text>
<text x="102.4" y="31.6">to</text>
<text x="102.7" y="30">while</text>
<text x="103.2" y="33.3">&quot;faulty&quot;</text>
<text x="104.9" y="31.6">the</text>
<text x="107.6" y="30">allowing</text>
<text x="108.3" y="31.6">cells</text>
<text x="110.1" y="33.3">to</text>
<text x="112.6" y="33.3">allow</text>
<text x="112.9" y="31.6">are</text>
<text x="114.9" y="30">current</text>
<text x="116.4" y="31.6">bypass</text>
<text x="117.6" y="33.3">an</text>
<text x="120.5" y="33.3">alternate</text>
<text x="121.4" y="30">to</text>
<text x="122.6" y="31.6">diodes</text>
<text x="123.9" y="30">flow.</text>
<text x="128.3" y="33.3">way</text>
<text x="128.5" y="30">Meanwhile,</text>
<text x="128.6" y="31.6">used</text>
<text x="176" y="119.1">Connector</text>
<text x="184.7" y="119.1">that</text>
<text x="188.7" y="119.1">is</text>
<text x="191.1" y="119.1">used</text>
<text x="195.6" y="119.1">to</text>
<text x="198.1" y="119.1">connect</text>
<text x="205.1" y="119.1">the</text>
<text x="176" y="120.7">solar</text>
<text x="180.9" y="120.7">panels</text>
<text x="186.9" y="120.7">to</text>
<text x="189.4" y="120.7">the</text>
<text x="192.8" y="120.7">EPS.</text>
<text x="24.9" y="186.8">Mechanical</text>
<text x="34.4" y="186.8">Mounting</text>
<text x="42.2" y="186.8">Holes</text>
<text x="47.5" y="186.8">for</text>
<text x="50.6" y="186.8">the</text>
<text x="54" y="186.8">PCB</text>
</g>
</svg>
